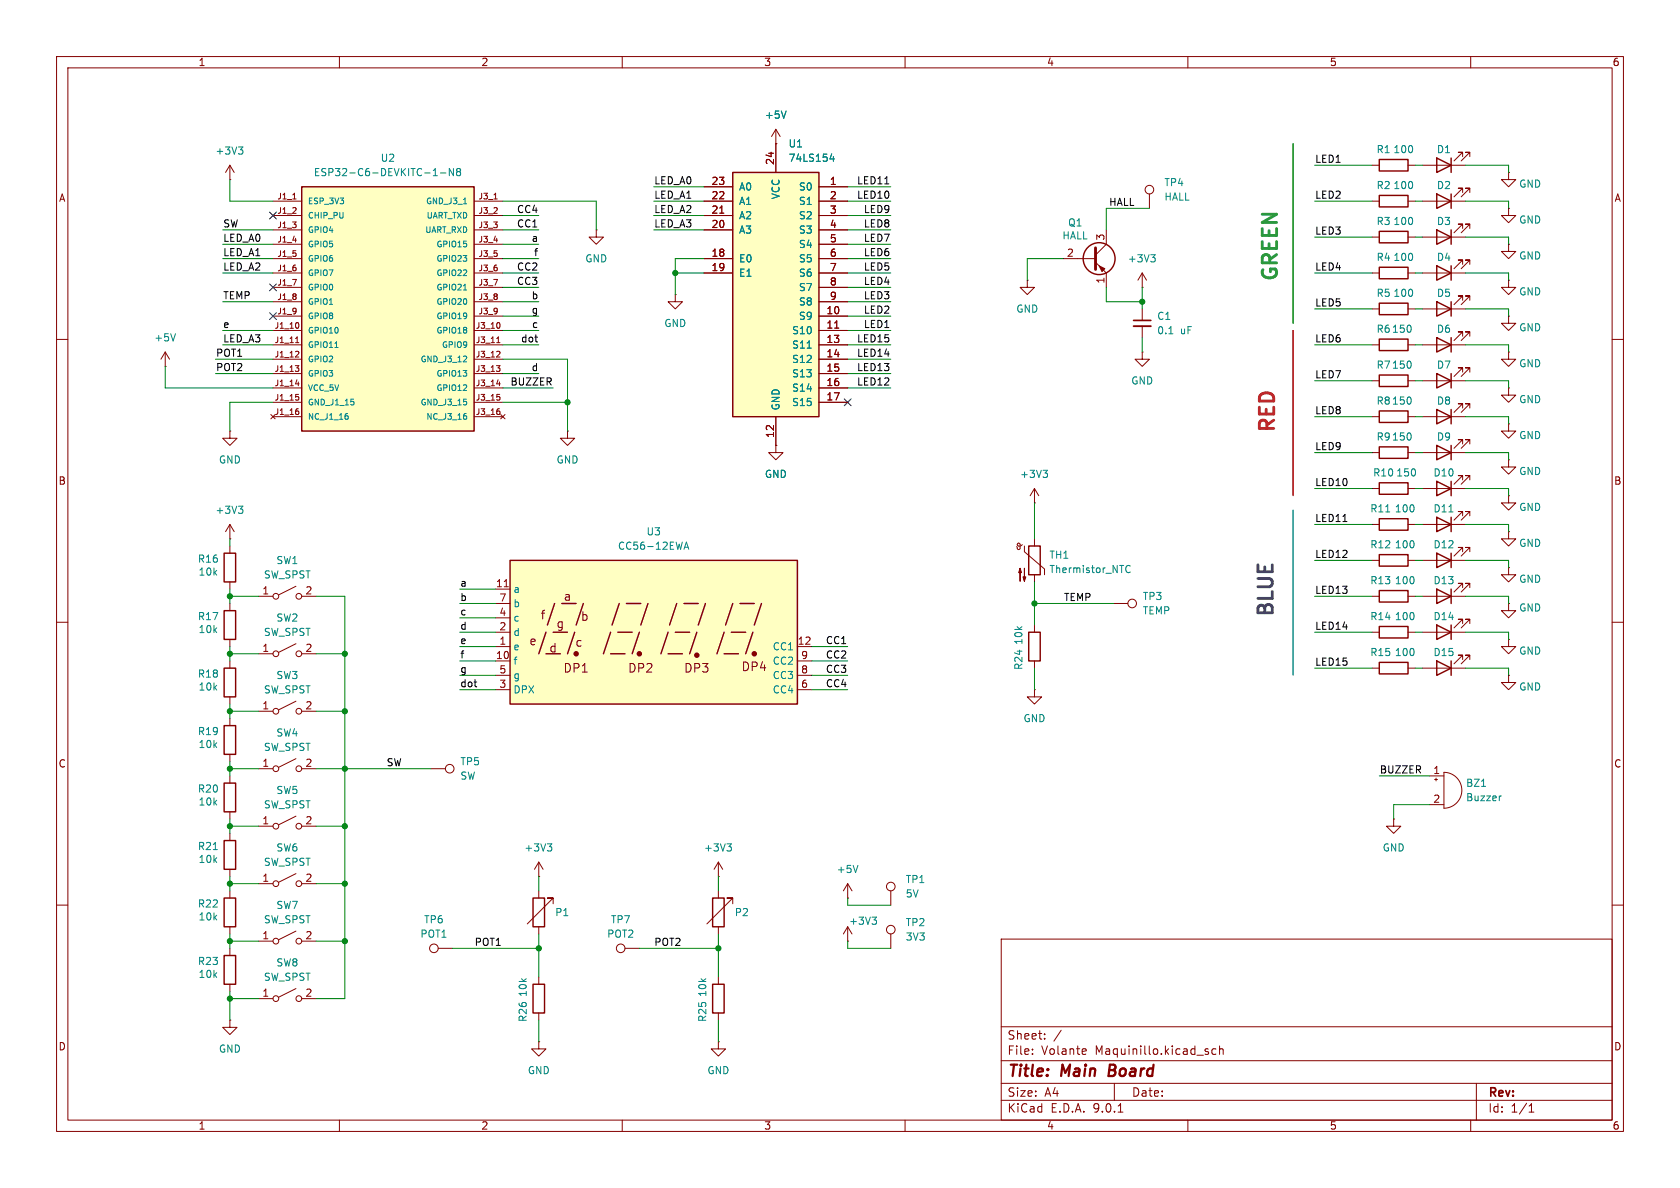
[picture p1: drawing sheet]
<svg xmlns="http://www.w3.org/2000/svg" width="297mm" height="210mm" viewBox="0 0 297 210" stroke-linecap="round" stroke-linejoin="round" font-family="sans-serif">
<path d="M0 0h297v210h-297z" fill="#fff" stroke="#fff" stroke-width=".18"/>
<g fill="none" stroke="#840000" stroke-width=".18">
<path d="M10 10h277v190h-277zM12 12h273v186h-273zM60 10v2M110 10v2M160 10v2M210 10v2M260 10v2M251.5 35.6h7.6M258.6 34v-.7h-.8h.8l-1.6 1.5M259.8 34v-.7h-.7h.7l-1.5 1.5M119.4 52.1v1.2h1.2l-1.2 1.3-1.3-1.3h1.3M119.4 52.1h.1"/>
<path d="M10 60h2M137.2 78.7v1.3h1.2l-1.2 1.3-1.3-1.3h1.3M137.2 78.7h.1M285 60h2M10 110h2M285 110h2M10 160h2M177 166h108v32h-108zM285 160h2M60 198v2M110 198v2M160 198v2"/>
<path d="M177 194.5h108M177 191.5h108M177 187.5h108M177 181.5h108M182.5 186.3v.1M182.5 185.5v.1M184.7 183.6v.1M184.7 182.8v.1M187.6 182.1l-1.3 2M191.8 185.4l.2 .4-.7 .1M192 186.3l-.2 .1M197 191.5v3"/>
<path d="M197.7 196.6h.8M210 198v2M213.5 185.9l.2 .2-.2 .3M213.5 185.4l.1 .1M215 185.5l-.5-.1-.3 .3v.4l.2 .2h.6M215.6 185.5l.2-.1 .4 .1v.9M215.6 184.9v1.5M260 198v2M261 191.5v6.5M270.3 196.6h.9M270.3 195.5l.4-.4v1.5"/>
</g>
<path d="M196.2 188.2l-.2 2h.7" fill="none" stroke="#840000" stroke-width=".4"/>
<path d="M254 34.3l2.5 1.3-2.5 1.2zM256.5 34.3v2.5" fill="none" stroke="#840000" stroke-width=".25"/>
<path d="M129.5 30.5h15.3v43.2h-15.3z" fill="#ffffc2"/>
<g fill="none" stroke="#840000" stroke-width=".25">
<path d="M129.5 30.5h15.3v43.2h-15.3zM181.9 96.5h2v5.1h-2zM181.9 111.8h2v5h-2zM254 110.5l2.5 1.3-2.5 1.2zM254 116.8l2.5 1.3-2.5 1.3zM256.5 110.5v2.5M256.5 116.8v2.6M94.2 158.8h2.1v5h-2.1zM126 158.8h2v5h-2zM94.2 174h2.1v5.1h-2.1zM126 174h2v5.1h-2z"/>
<circle cx="194.3" cy="45.7" r="2.82"/>
</g>
<g fill="none" stroke="#840000" stroke-width=".18">
<path d="M124.5 33h5M124.5 35.6h5M124.5 38.1h5M127.2 37.7h.8M137.2 25.4h.1M137.2 22.9v7.6M137.2 22.9l-.8 1.2M137.2 22.9l.7 1.2M144.8 33h5.1M144.8 35.6h5.1M144.8 38.1h5.1M203.2 34.3v2.5"/>
<path d="M124.5 40.6h5M124.5 45.7h5M124.5 48.3h5M144.8 40.6h5.1M144.8 45.7h5.1M144.8 48.3h5.1M144.8 43.2h5.1M144.8 50.8h5.1M144.8 53.3h5.1M144.8 55.9h5.1M144.8 58.4h5.1M147.6 58h.7"/>
<path d="M181.6 49.5v1.3h1.3l-1.3 1.3-1.3-1.3h1.3M181.6 49.5h.1M188 45.7h5.7M193.7 46.4l1.9 1.9v2.5M195.6 40.6v2.6l-1.9 1.9M201.9 50.8h.1M201.9 48.3l-.7 1.2M201.9 48.3l.8 1.2M201.9 48.3v2.5M201.9 54.6v2M201.9 57.7v2M137.2 73.7v5"/>
<path d="M144.8 61h5.1M144.8 63.5h5.1M144.8 66h5.1M144.8 68.6h5.1M144.8 71.1h5.1M201.9 62.2v1.3h1.3l-1.3 1.3-1.2-1.3h1.2M201.9 62.2h.1M180.3 96.3v.6l-.1 .2h-.3l-.2-.5M180.3 96.3l-.2-.3-.3 .3 .1 .2h.3l.5-.2M181.1 96.5v1l3.6 3.1v1M182.9 88.9h.1M182.9 86.4v2.5"/>
<path d="M182.9 95.3v1.2M182.9 86.4l-.8 1.2M182.9 86.4l.7 1.2M182.9 101.6v1.3M182.9 110.5v1.3M182.9 116.8v1.3M196.8 106.7h2.6M251.5 111.8h7.6M251.5 118.1h7.6M258.6 110.2v-.7h-.8h.8l-1.6 1.5M258.6 116.6v-.8h-.8h.8l-1.6 1.5M259.8 110.2v-.7h-.7h.7l-1.5 1.5"/>
<path d="M259.8 116.6v-.8h-.7h.7l-1.5 1.5M266.7 113v1.3h1.3l-1.3 1.3-1.3-1.3h1.3M266.7 113h.1M266.7 106.7v1.3h1.3l-1.3 1.2-1.3-1.2h1.3M266.7 106.7h.1M266.7 119.4v1.3h1.3l-1.3 1.2-1.3-1.2h1.3M266.7 119.4h.1M182.9 121.9v1.3h1.2l-1.2 1.3-1.3-1.3h1.3M182.9 121.9h.1M252.7 137.2h2.6M253.6 137.8h.5M253.9 137.5v.5"/>
<path d="M255.3 136.5a3.2 3.2 0 0 1 3.1 3.2 3.2 3.2 0 0 1-3.1 3.2zM95.2 154.9h.1M95.2 152.4v2.5M95.2 157.5v1.3M95.2 152.4l-.7 1.3M95.2 152.4l.8 1.3M97.8 159.8v-1h-1h1l-4.6 4.5M127 154.9h.1M127 152.4v2.5M127 157.5v1.3M127 152.4l-.8 1.3M127 152.4l.8 1.3"/>
<path d="M129.5 159.8v-1h-1h1l-4.5 4.5M149.9 158.8h.1M149.9 156.2v2.6M149.9 156.2l-.8 1.3M149.9 156.2l.7 1.3M157.5 157.5v2.5M246.4 144.8v1.3h1.2l-1.2 1.2-1.3-1.2h1.3M246.4 144.8h.1M252.7 142.2h2.6M95.2 163.8v1.3M95.2 172.7v1.3M95.2 179.1v1.2"/>
<path d="M110.5 167.6h2.5M127 163.8v1.3M127 172.7v1.3M127 179.1v1.2M149.9 166.4h.1M149.9 163.8l-.8 1.3M149.9 163.8l.7 1.3M149.9 163.8v2.6M157.5 165.1v2.5M95.2 184.2v1.2h1.3l-1.3 1.3-1.2-1.3h1.2M95.2 184.2h.1M127 184.2v1.2h1.3l-1.3 1.3-1.3-1.3h1.3"/>
<path d="M127 184.2h.1"/>
<circle cx="203.2" cy="33.5" r=".76"/>
<circle cx="200.2" cy="106.7" r=".76"/>
<circle cx="157.5" cy="156.7" r=".76"/>
<circle cx="109.7" cy="167.6" r=".76"/>
<circle cx="157.5" cy="164.3" r=".76"/>
</g>
<g fill="none" stroke="#008484" stroke-width=".18">
<path d="M139 19.6l-.4 1.3M147 27.2l-.3 .9h.8M147.3 27.7v.8M203.4 45h.8l-.4 .5M204 45.5l.2 .3v.3l-.2 .2M206.6 59h.8M142.7 61.5h.7M184.4 83.1h.8l-.4 .5M184.9 83.6l.3 .3v.3l-.3 .2M199 100.7l.3 .5h.3l.2-.1M199.8 100.1l-.2-.1h-.3l-.3 .5M261.9 139h.7"/>
<path d="M96.8 149.2h.7l-.4 .5M97.3 149.7l.2 .2v.3l-.2 .2M128.5 149.2h.8l-.4 .5M129.1 149.7l.2 .2v.3l-.2 .2M151.7 153l-.4 1.2M265.4 140.7l-.2 .1M154.2 162.1h.8l-.5 .5M154.7 162.6l.3 .2v.4l-.3 .2"/>
</g>
<g fill="#840000" stroke="#840000" stroke-width=".18">
<path d="M180.3 100.5l.3 .7h-.5l.2-.7v2.2z"/>
<path d="M181.1 100.5v2.2l-.3-.7h.6l-.3 .7z"/>
<path d="M194.3 47l1 .5-.5 .5z"/>
</g>
<path d="M193.7 43.8v3.8" fill="none" stroke="#840000" stroke-width=".51"/>
<path d="M200.4 56.6h3.1" fill="none" stroke="#840000" stroke-width=".3"/>
<path d="M200.4 57.7h3.1" fill="none" stroke="#840000" stroke-width=".33"/>
<path d="M90.2 99.1h50.8v25.4h-50.8z" fill="#ffffc2"/>
<g fill="none" stroke="#840000" stroke-width=".25">
<path d="M90.2 99.1h50.8v25.4h-50.8zM96.5 111.8l-1.3 3.8M96.5 115.6h2.6M97.8 111.8h2.5M98 106.7l-1.2 3.8M99.3 106.7h2.6M101.6 111.8l-1.3 3.8M103.1 106.7l-1.2 3.8M107.9 115.6h2.6M107.9 111.8l-1.2 3.8M109.2 111.8h2.6M109.5 106.7l-1.3 3.8"/>
<path d="M110.7 106.7h2.6M113 111.8l-1.2 3.8M114.6 106.7l-1.3 3.8M118.1 115.6h2.5M118.1 111.8l-1.3 3.8M119.4 111.8h2.5M119.6 106.7l-1.2 3.8M120.9 106.7h2.5M123.2 111.8l-1.3 3.8M124.7 106.7l-1.3 3.8M128 115.6h2.6M128 111.8l-1.3 3.8"/>
<path d="M129.3 111.8h2.5M129.5 106.7l-1.2 3.8M130.8 106.7h2.5M133.1 111.8l-1.3 3.8M134.6 106.7l-1.3 3.8"/>
</g>
<g fill="#840000" stroke="#840000" stroke-width=".25">
<circle cx="101.9" cy="115.6" r=".36"/>
<circle cx="113" cy="115.6" r=".36"/>
<circle cx="123.2" cy="115.8" r=".36"/>
<circle cx="133.3" cy="115.6" r=".36"/>
</g>
<g fill="none" stroke="#840000" stroke-width=".18">
<path d="M40.6 31.8h.1M40.6 29.2l-.7 1.3M40.6 29.2l.8 1.3M40.6 29.2v2.6M87.6 104.1h2.6M87.6 106.7h2.6M87.6 109.2h2.6M87.6 111.8h2.6M87.6 114.3h2.6M87.6 116.8h2.6M87.6 119.4h2.6M89.1 103.7h.8"/>
<path d="M141 114.3h2.5M141 116.8h2.5M141 119.4h2.5M87.6 121.9h2.6M141 121.9h2.5"/>
</g>
<path d="M42.2 26h.7l-.4 .5M42.7 26.5l.2 .2v.3l-.2 .2M120.9 97.1l.4-1.3 .5 1.3M121 96.7h.6" fill="none" stroke="#008484" stroke-width=".18"/>
<path d="M53.3 33h30.5v43.2h-30.5z" fill="#ffffc2"/>
<g fill="none" stroke="#840000" stroke-width=".25">
<path d="M53.3 33h30.5v43.2h-30.5zM243.8 34.5h5.1v2.1h-5.1zM243.8 28.2h5.1v2h-5.1zM254 27.9l2.5 1.3-2.5 1.3zM256.5 27.9v2.6M243.8 59.9h5.1v2.1h-5.1zM243.8 40.9h5.1v2h-5.1zM243.8 47.2h5.1v2.1h-5.1zM243.8 53.6h5.1v2h-5.1zM254 59.7l2.5 1.3-2.5 1.2zM254 47l2.5 1.3-2.5 1.2zM254 53.3l2.5 1.3-2.5 1.3z"/>
<path d="M254 40.6l2.5 1.3-2.5 1.3zM256.5 40.6v2.6M256.5 47v2.5M256.5 53.3v2.6M256.5 59.7v2.5M243.8 79h5.1v2h-5.1zM243.8 66.3h5.1v2h-5.1zM243.8 72.6h5.1v2.1h-5.1zM254 66l2.5 1.3-2.5 1.3zM254 78.7l2.5 1.3-2.5 1.3zM254 72.4l2.5 1.3-2.5 1.2zM256.5 66v2.6"/>
<path d="M256.5 72.4v2.5M256.5 78.7v2.6M39.6 97.8h2.1v5.1h-2.1zM243.8 85.3h5.1v2.1h-5.1zM243.8 98h5.1v2.1h-5.1zM243.8 91.7h5.1v2h-5.1zM254 85.1l2.5 1.3-2.5 1.2zM254 97.8l2.5 1.3-2.5 1.2zM254 91.4l2.5 1.3-2.5 1.3zM256.5 85.1v2.5M256.5 91.4v2.6M256.5 97.8v2.5"/>
<path d="M39.6 118.1h2.1v5.1h-2.1zM39.6 108h2.1v5h-2.1zM243.8 104.4h5.1v2h-5.1zM243.8 110.7h5.1v2.1h-5.1zM243.8 117.1h5.1v2h-5.1zM254 104.1l2.5 1.3-2.5 1.3zM256.5 104.1v2.6M39.6 138.4h2.1v5.1h-2.1zM39.6 128.3h2.1v5.1h-2.1zM39.6 158.8h2.1v5h-2.1zM39.6 148.6h2.1v5.1h-2.1zM39.6 168.9h2.1v5.1h-2.1z"/>
</g>
<g fill="none" stroke="#840000" stroke-width=".18">
<path d="M48.3 38.1h5M48.3 35.6h5M51.8 35.2h.5M83.8 38.1h5.1M83.8 35.6h5.1M87.3 35.2h.6M124.5 38.1h5M124.5 35.6h5M124.5 33h5M127.2 37.7h.8M137.2 25.4h.1M137.2 25.4v5.1"/>
<path d="M144.8 38.1h5.1M144.8 35.6h5.1M144.8 33h5.1M242.6 35.6h1.2M242.6 29.2h1.2M248.9 35.6h1.3M248.9 29.2h1.3M251.5 29.2h7.6M258.6 27.7v-.8h-.8h.8l-1.6 1.5M259.8 27.7v-.8h-.7h.7l-1.5 1.5M266.7 30.5v1.3h1.3l-1.3 1.2-1.3-1.2h1.3M266.7 30.5h.1"/>
<path d="M266.7 36.8v1.3h1.3l-1.3 1.3-1.3-1.3h1.3M266.7 36.8h.1M48.3 40.6h5M48.3 43.2h5M48.3 45.7h5M48.3 48.3h5M48.3 50.8h5M48.3 53.3h5M48.3 55.9h5M48.3 58.4h5M52.4 59.7l.1-.1v1M52.7 57.1l.1 .3-.1 .5"/>
<path d="M83.8 40.6h5.1M83.8 43.2h5.1M83.8 45.7h5.1M83.8 48.3h5.1M83.8 50.8h5.1M83.8 53.3h5.1M83.8 55.9h5.1M83.8 58.4h5.1M88 59.7l.1-.1v1M88.3 57.1l.1 .3-.1 .5M105.4 40.6v1.3h1.3l-1.3 1.3-1.3-1.3h1.3M105.4 40.6h.1"/>
<path d="M124.5 40.6h5M124.5 45.7h5M124.5 48.3h5M144.8 40.6h5.1M144.8 43.2h5.1M144.8 45.7h5.1M144.8 48.3h5.1M144.8 50.8h5.1M144.8 53.3h5.1M144.8 55.9h5.1M144.8 58.4h5.1M147.6 58h.7"/>
<path d="M242.6 48.3h1.2M242.6 54.6h1.2M242.6 41.9h1.2M248.9 48.3h1.3M248.9 54.6h1.3M248.9 41.9h1.3M251.5 48.3h7.6M251.5 54.6h7.6M251.5 41.9h7.6M258.6 59.4v-.7h-.8h.8l-1.6 1.5M258.6 46.7v-.7h-.8h.8l-1.6 1.5M258.6 53.1v-.8h-.8h.8l-1.6 1.5"/>
<path d="M258.6 40.4v-.8h-.8h.8l-1.6 1.5M259.8 59.4v-.7h-.7h.7l-1.5 1.5M259.8 46.7v-.7h-.7h.7l-1.5 1.5M259.8 53.1v-.8h-.7h.7l-1.5 1.5M259.8 40.4v-.8h-.7h.7l-1.5 1.5M266.7 55.9v1.3h1.3l-1.3 1.2-1.3-1.2h1.3M266.7 55.9h.1M266.7 49.5v1.3h1.3l-1.3 1.3-1.3-1.3h1.3M266.7 49.5h.1M266.7 43.2v1.3h1.3l-1.3 1.2-1.3-1.2h1.3M266.7 43.2h.1M29.2 64.8h.1"/>
<path d="M29.2 62.2l-.8 1.3M29.2 62.2l.8 1.3M29.2 62.2v2.6M40.6 76.2v1.3h1.3l-1.3 1.2-1.2-1.2h1.2M40.6 76.2h.1M47.9 73.3l.7 .7M48.3 61h5M48.3 63.5h5M48.3 66h5M48.3 68.6h5M48.3 71.1h5M48.3 73.7h5"/>
<path d="M48.6 73.3l-.7 .7M52.2 64.6h.6l-.3 .4M52.3 60.6h.5M52.3 67.9h.6M52.3 69.7h.5M52.6 62.1l.2 .2v.2l-.6 .6h.6M52.7 65.1l.1 .1-.1 .4M52.7 70.2l.1 .1-.1 .4M52.7 72.7l.1 .1-.1 .4M83.8 61h5.1M83.8 63.5h5.1M83.8 66h5.1"/>
<path d="M83.8 68.6h5.1M83.8 71.1h5.1M83.8 73.7h5.1M87.8 64.6h.6l-.3 .4M87.8 60.6h.6M87.8 67.9h.6M87.9 69.7h.4M88.2 62.1l.2 .2-.1 .2-.5 .6h.6M88.3 65.1l.1 .1-.1 .4M88.3 70.2l.1 .1-.1 .4M88.3 72.7l.1 .1-.1 .4M88.5 73.3l.8 .7"/>
<path d="M89.3 73.3l-.8 .7M100.3 76.2v1.3h1.3l-1.3 1.2-1.2-1.2h1.2M100.3 76.2h.1M137.2 78.7h.1M137.2 73.7v5M144.8 61h5.1M144.8 63.5h5.1M144.8 66h5.1M144.8 68.6h5.1M144.8 71.1h5.1M242.6 61h1.2M242.6 73.7h1.2"/>
<path d="M242.6 67.3h1.2M248.9 61h1.3M248.9 73.7h1.3M248.9 67.3h1.3M251.5 61h7.6M251.5 73.7h7.6M251.5 67.3h7.6M258.6 65.8v-.8h-.8h.8l-1.6 1.5M258.6 78.5v-.8h-.8h.8l-1.6 1.5M258.6 72.1v-.7h-.8h.8l-1.6 1.5M259.8 65.8v-.8h-.7h.7l-1.5 1.5M259.8 78.5v-.8h-.7h.7l-1.5 1.5"/>
<path d="M259.8 72.1v-.7h-.7h.7l-1.5 1.5M266.7 62.2v1.3h1.3l-1.3 1.3-1.3-1.3h1.3M266.7 62.2h.1M266.7 74.9v1.3h1.3l-1.3 1.3-1.3-1.3h1.3M266.7 74.9h.1M266.7 68.6v1.3h1.3l-1.3 1.2-1.3-1.2h1.3M266.7 68.6h.1M40.6 95.3h.1M40.6 92.7v2.6M40.6 96.5v1.3M40.6 92.7l-.7 1.3M40.6 92.7l.8 1.3"/>
<path d="M242.6 86.4h1.2M242.6 99.1h1.2M242.6 92.7h1.2M242.6 80h1.2M248.9 86.4h1.3M248.9 99.1h1.3M248.9 92.7h1.3M248.9 80h1.3M251.5 86.4h7.6M251.5 99.1h7.6M251.5 92.7h7.6M251.5 80h7.6"/>
<path d="M258.6 84.8v-.7h-.8h.8l-1.6 1.5M258.6 97.5v-.7h-.8h.8l-1.6 1.5M258.6 91.2v-.8h-.8h.8l-1.6 1.5M259.8 84.8v-.7h-.7h.7l-1.5 1.5M259.8 97.5v-.7h-.7h.7l-1.5 1.5M259.8 91.2v-.8h-.7h.7l-1.5 1.5M266.7 94v1.3h1.3l-1.3 1.2-1.3-1.2h1.3M266.7 94h.1M266.7 87.6v1.3h1.3l-1.3 1.3-1.3-1.3h1.3M266.7 87.6h.1M266.7 81.3v1.3h1.3l-1.3 1.2-1.3-1.2h1.3M266.7 81.3h.1"/>
<path d="M40.6 102.9v1.2M40.6 106.7v1.3M40.6 113v1.3M40.6 116.8v1.3M45.7 105.4h2.6M45.7 115.6h2.6M52.3 113.8l-3 1.5M52.3 103.6l-3 1.6M53.3 105.4h2.6M53.3 115.6h2.6M242.6 105.4h1.2M242.6 111.8h1.2"/>
<path d="M242.6 118.1h1.2M248.9 105.4h1.3M248.9 111.8h1.3M248.9 118.1h1.3M251.5 105.4h7.6M258.6 103.9v-.8h-.8h.8l-1.6 1.5M259.8 103.9v-.8h-.7h.7l-1.5 1.5M266.7 100.3v1.3h1.3l-1.3 1.3-1.3-1.3h1.3M266.7 100.3h.1M40.6 123.2v1.3M40.6 127v1.3M40.6 133.4v1.2"/>
<path d="M40.6 137.2v1.2M45.7 135.9h2.6M45.7 125.7h2.6M52.3 124l-3 1.5M52.3 134.1l-3 1.5M53.3 135.9h2.6M53.3 125.7h2.6M76.2 135.9h2.5M40.6 143.5v1.3M40.6 147.3v1.3M40.6 153.7v1.2M40.6 157.5v1.3"/>
<path d="M45.7 156.2h2.6M45.7 146.1h2.6M52.3 154.4l-3 1.6M52.3 144.3l-3 1.5M53.3 156.2h2.6M53.3 146.1h2.6M40.6 163.8v1.3M40.6 167.6v1.3M40.6 174v1.3M45.7 176.5h2.6M45.7 166.4h2.6M52.3 174.8l-3 1.5"/>
<path d="M52.3 164.6l-3 1.5M53.3 176.5h2.6M53.3 166.4h2.6M77.5 167.6h2.5M40.6 180.3v1.3h1.3l-1.3 1.3-1.2-1.3h1.2M40.6 180.3h.1"/>
<circle cx="48.8" cy="115.6" r=".51"/>
<circle cx="48.8" cy="105.4" r=".51"/>
<circle cx="52.8" cy="105.4" r=".51"/>
<circle cx="52.8" cy="115.6" r=".51"/>
<circle cx="48.8" cy="125.7" r=".51"/>
<circle cx="48.8" cy="135.9" r=".51"/>
<circle cx="52.8" cy="125.7" r=".51"/>
<circle cx="52.8" cy="135.9" r=".51"/>
<circle cx="79.5" cy="135.9" r=".76"/>
<circle cx="48.8" cy="146.1" r=".51"/>
<circle cx="48.8" cy="156.2" r=".51"/>
<circle cx="52.8" cy="146.1" r=".51"/>
<circle cx="52.8" cy="156.2" r=".51"/>
<circle cx="48.8" cy="176.5" r=".51"/>
<circle cx="48.8" cy="166.4" r=".51"/>
<circle cx="52.8" cy="176.5" r=".51"/>
<circle cx="52.8" cy="166.4" r=".51"/>
<circle cx="76.7" cy="167.6" r=".76"/>
</g>
<g fill="none" stroke="#008484" stroke-width=".18">
<path d="M139 19.6l-.4 1.3M76.6 31.1h.7M77.9 30.6h.9M80.2 29.8v1.3l-.8-1.3v1.3M80.9 30.3l-.2 .3 .1 .3 .1 .2 .4-.1 .1-.2v-.2l-.2-.3M80.9 30.3l-.2-.2 .2-.3h.3l.2 .2-.2 .3M80.9 30.3h.3M81.9 36h.6M147 27.2l-.3 .9h.8M147.3 27.7v.8M31 59l-.4 1.3M81.9 51.3h.6"/>
<path d="M59.2 61.4h.6M61.5 73.5l.1 .2-.1 .4M62.5 71v.5M82 70.6h.5M82.2 73.1h.2M82.3 73.5l.2 .2v.2l-.2 .2M82.4 63l.1 .4-.6 .6h.6M82.4 71l.1 .1-.1 .4M142.7 61.5h.7M42.2 89.5h.7l-.4 .5M42.7 90l.2 .2v.3l-.2 .2M245 90.5h.7"/>
<path d="M256.1 90.5h.8M37.7 150.2h.7"/>
</g>
<path d="M156.4 32.5h.7M237.4 92.2h.7" fill="none" stroke="#000" stroke-width=".18"/>
<g fill="none" stroke="#008400" stroke-width=".18">
<path d="M40.6 31.8v3.8h7.7M88.9 35.6h16.5v5M88.9 38.1h6.3M115.6 35.6h8.9M115.6 33h8.9M115.6 38.1h8.9M149.9 35.6h7.6M149.9 33h7.6M149.9 38.1h7.6M203.2 36.8h-7.6v3.8M232.4 29.2h10.2M232.4 35.6h10.2"/>
<path d="M250.2 29.2h1.3M250.2 35.6h1.3M259.1 29.2h7.6v1.3M259.1 35.6h7.6v1.2M39.4 48.3h8.9M39.4 53.3h8.9M39.4 58.4h8.9M39.4 43.2h8.9M39.4 40.6h8.9M39.4 45.7h8.9M88.9 48.3h6.3M88.9 50.8h6.3"/>
<path d="M88.9 53.3h6.3M88.9 58.4h6.3M88.9 55.9h6.3M88.9 43.2h6.3M88.9 40.6h6.3M88.9 45.7h6.3M115.6 40.6h8.9M119.4 48.3h5.1M124.5 45.7h-5.1v6.4M149.9 48.3h7.6M149.9 50.8h7.6M149.9 53.3h7.6"/>
<path d="M149.9 58.4h7.6M149.9 55.9h7.6M149.9 43.2h7.6M149.9 40.6h7.6M149.9 45.7h7.6M188 45.7h-6.4v3.8M195.6 50.8v2.5h6.3M201.9 50.8v3.8M201.9 59.7v2.5M232.4 48.3h10.2M232.4 54.6h10.2M232.4 41.9h10.2"/>
<path d="M250.2 48.3h1.3M250.2 54.6h1.3M250.2 41.9h1.3M259.1 41.9h7.6v1.3M259.1 48.3h7.6v1.2M259.1 54.6h7.6v1.3M29.2 64.8v3.8h19.1M38.1 63.5h10.2M38.1 66h10.2M39.4 61h8.9M48.3 71.1h-7.7v5.1M88.9 61h6.3"/>
<path d="M88.9 63.5h11.4v12.7M88.9 68.6h8.9M88.9 66h6.3M88.9 71.1h11.4M149.9 61h7.6M149.9 63.5h7.6M149.9 68.6h7.6M149.9 66h7.6M232.4 61h10.2M232.4 73.7h10.2M232.4 67.3h10.2M250.2 61h1.3"/>
<path d="M250.2 73.7h1.3M250.2 67.3h1.3M259.1 61h7.6v1.2M259.1 67.3h7.6v1.3M259.1 73.7h7.6v1.2M40.6 95.3v1.2M182.9 88.9v6.4M232.4 86.4h10.2M232.4 80h10.2M232.4 92.7h10.2M232.4 99.1h10.2M250.2 86.4h1.3"/>
<path d="M250.2 80h1.3M250.2 92.7h1.3M250.2 99.1h1.3M259.1 80h7.6v1.3M259.1 86.4h7.6v1.2M259.1 92.7h7.6v1.3M259.1 99.1h7.6v1.2M40.6 104.1v2.6M40.6 114.3v2.5M40.6 105.4h5.1M40.6 115.6h5.1M55.9 105.4h5.1v71.1h-5.1"/>
<path d="M55.9 115.6h5.1M81.3 111.8h6.3M81.3 104.1h6.3M81.3 109.2h6.3M81.3 116.8h6.3M81.3 119.4h6.3M81.3 106.7h6.3M81.3 114.3h6.3M143.5 116.8h6.4M143.5 119.4h6.4M143.5 114.3h6.4M182.9 102.9v7.6"/>
<path d="M182.9 118.1v3.8M182.9 106.7h13.9M232.4 118.1h10.2M232.4 105.4h10.2M232.4 111.8h10.2M250.2 118.1h1.3M250.2 105.4h1.3M250.2 111.8h1.3M259.1 105.4h7.6v1.3M259.1 111.8h7.6v1.2M259.1 118.1h7.6v1.3M40.6 124.5v2.5"/>
<path d="M40.6 134.6v2.6M40.6 125.7h5.1M40.6 135.9h5.1M55.9 125.7h5.1M55.9 135.9h20.3M81.3 121.9h6.3M143.5 121.9h6.4M243.8 137.2h8.9M40.6 144.8v2.5M40.6 154.9v2.6M40.6 146.1h5.1M40.6 156.2h5.1"/>
<path d="M55.9 146.1h5.1M55.9 156.2h5.1M95.2 154.9v2.6M127 154.9v2.6M149.9 158.8v1.2h7.6M252.7 142.2h-6.3v2.6M40.6 165.1v2.5M40.6 175.3v5M40.6 166.4h5.1M40.6 176.5h5.1M55.9 166.4h5.1M80 167.6h15.2"/>
<path d="M95.2 165.1v7.6M113 167.6h14M127 165.1v7.6M149.9 166.4v1.2h7.6M95.2 180.3v3.9M127 180.3v3.9"/>
</g>
<path d="M47.7 37.5l1.2 1.2M48.9 37.5l-1.2 1.2M47.7 50.2l1.2 1.2M47.7 55.3l1.2 1.2M48.9 50.2l-1.2 1.2M48.9 55.3l-1.2 1.2M149.3 70.5l1.2 1.2M150.5 70.5l-1.2 1.2" fill="none" stroke="#000084" stroke-width=".18"/>
<path d="M228.6 90.2v29.2z" fill="none" stroke="#3d4ed8" stroke-width=".18"/>
<path d="M228.6 58.4v29.2z" fill="none" stroke="#d82633" stroke-width=".18"/>
<path d="M228.6 25.4v31.8z" fill="none" stroke="#348f30" stroke-width=".18"/>
<g fill="#008400" stroke="#008400" stroke-width=".18">
<circle cx="182.9" cy="106.7" r=".46"/>
<circle cx="201.9" cy="53.3" r=".46"/>
<circle cx="61" cy="146.1" r=".46"/>
<circle cx="61" cy="156.2" r=".46"/>
<circle cx="61" cy="115.6" r=".46"/>
<circle cx="95.2" cy="167.6" r=".46"/>
<circle cx="40.6" cy="115.6" r=".46"/>
<circle cx="40.6" cy="125.7" r=".46"/>
<circle cx="40.6" cy="135.9" r=".46"/>
<circle cx="40.6" cy="105.4" r=".46"/>
<circle cx="61" cy="135.9" r=".46"/>
<circle cx="61" cy="125.7" r=".46"/>
<circle cx="61" cy="166.4" r=".46"/>
<circle cx="40.6" cy="166.4" r=".46"/>
<circle cx="40.6" cy="156.2" r=".46"/>
<circle cx="40.6" cy="176.5" r=".46"/>
<circle cx="40.6" cy="146.1" r=".46"/>
<circle cx="100.3" cy="71.1" r=".46"/>
<circle cx="119.4" cy="48.3" r=".46"/>
<circle cx="127" cy="167.6" r=".46"/>
</g>
<text font-size="3.5" fill="#35952e" x="226.6" y="50.1" transform="rotate(-90 226.6 50.1)">GREEN</text>
<text font-size="3.5" fill="#eb2829" x="226.1" y="76.8" transform="rotate(-90 226.1 76.8)">RED</text>
<text font-size="3.5" fill="#3a4095" x="225.8" y="109.4" transform="rotate(-90 225.8 109.4)">BLUE</text>
<g font-size="2.8" fill="#840000">
<text x="178" y="190.9">Title:</text>
<text x="187.7" y="190.9">Main</text>
<text x="196.8" y="190.9">Board</text>
</g>
<g font-size="2.1" fill="#840000">
<text x="99.6" y="106.4">a</text>
<text x="95.5" y="109.7">f</text>
<text x="98.3" y="111.2">g</text>
<text x="102.6" y="110">b</text>
<text x="93.5" y="114.3">e</text>
<text x="97" y="115.5">d</text>
<text x="99.5" y="119.1">DP1</text>
<text x="101.6" y="114.5">c</text>
<text x="111" y="119.1">DP2</text>
<text x="120.9" y="119.1">DP3</text>
<text x="131" y="118.8">DP4</text>
<text x="178" y="184">Sheet:</text>
<text x="178" y="186.7">File:</text>
<text x="184.1" y="186.7">Volante</text>
<text x="193.7" y="186.7">Maquinillo.kicad_sch</text>
<text x="178" y="196.9">KiCad</text>
<text x="178" y="194.1">Size:</text>
<text x="184.7" y="194.1">A4</text>
<text x="185.7" y="196.9">E.D.A.</text>
<text x="193.3" y="196.9">9.0.1</text>
<text x="200" y="194.1">Date:</text>
<text x="263" y="194.3">Rev:</text>
<text x="263" y="196.9">Id:</text>
<text x="267.1" y="196.9">1/1</text>
</g>
<g font-size="1.8" fill="#840000">
<text x="35" y="11.9">1</text>
<text x="85" y="11.9">2</text>
<text x="135" y="11.9">3</text>
<text x="185" y="11.9">4</text>
<text x="235" y="11.9">5</text>
<text x="285" y="11.9">6</text>
<text x="136.9" y="29.3" transform="rotate(-90 136.9 29.3)">24</text>
<text x="10.3" y="35.9">A</text>
<text x="125.7" y="32.8">23</text>
<text x="125.7" y="35.3">22</text>
<text x="146.6" y="32.8">1</text>
<text x="146.6" y="35.3">2</text>
<text x="285.3" y="35.9">A</text>
<text x="125.7" y="37.8">21</text>
<text x="125.7" y="40.4">20</text>
<text x="146.6" y="37.8">3</text>
<text x="146.6" y="40.4">4</text>
<text x="125.7" y="45.5">18</text>
<text x="146.6" y="42.9">5</text>
<text x="146.6" y="45.5">6</text>
<text x="188.5" y="45.5">2</text>
<text x="195.3" y="42.6" transform="rotate(-90 195.3 42.6)">3</text>
<text x="125.7" y="48">19</text>
<text x="146.6" y="48">7</text>
<text x="146.6" y="50.5">8</text>
<text x="146.6" y="53.1">9</text>
<text x="195.3" y="50.2" transform="rotate(-90 195.3 50.2)">1</text>
<text x="146" y="55.6">10</text>
<text x="146" y="58.2">11</text>
<text x="146" y="60.7">13</text>
<text x="146" y="63.2">14</text>
<text x="146" y="65.8">15</text>
<text x="146" y="68.3">16</text>
<text x="146" y="70.9">17</text>
<text x="136.9" y="77.5" transform="rotate(-90 136.9 77.5)">12</text>
<text x="10.3" y="85.9">B</text>
<text x="285.3" y="85.9">B</text>
<text x="46.3" y="105.2">1</text>
<text x="53.9" y="105.2">2</text>
<text x="87.6" y="103.9">11</text>
<text x="88.2" y="106.4">7</text>
<text x="88.2" y="109">4</text>
<text x="88.2" y="111.5">2</text>
<text x="46.3" y="115.3">1</text>
<text x="53.9" y="115.3">2</text>
<text x="87.6" y="116.6">10</text>
<text x="88.2" y="114">1</text>
<text x="88.2" y="119.1">5</text>
<text x="140.9" y="114">12</text>
<text x="141.5" y="116.6">9</text>
<text x="141.5" y="119.1">8</text>
<text x="46.3" y="125.5">1</text>
<text x="53.9" y="125.5">2</text>
<text x="88.2" y="121.7">3</text>
<text x="141.5" y="121.7">6</text>
<text x="10.3" y="135.9">C</text>
<text x="46.3" y="135.6">1</text>
<text x="53.9" y="135.6">2</text>
<text x="253.3" y="136.9">1</text>
<text x="285.3" y="135.9">C</text>
<text x="253.3" y="142">2</text>
<text x="46.3" y="145.8">1</text>
<text x="53.9" y="145.8">2</text>
<text x="46.3" y="156">1</text>
<text x="53.9" y="156">2</text>
<text x="46.3" y="166.1">1</text>
<text x="53.9" y="166.1">2</text>
<text x="46.3" y="176.3">1</text>
<text x="53.9" y="176.3">2</text>
<text x="10.3" y="185.9">D</text>
<text x="285.3" y="185.9">D</text>
<text x="35" y="199.9">1</text>
<text x="85" y="199.9">2</text>
<text x="135" y="199.9">3</text>
<text x="185" y="199.9">4</text>
<text x="235" y="199.9">5</text>
<text x="285" y="199.9">6</text>
</g>
<g font-size="1.8" fill="#008484">
<text x="135.1" y="21.2">+5V</text>
<text x="38" y="27.5">+3V3</text>
<text x="67.2" y="28.8">U2</text>
<text x="139.3" y="28.8">74LS154</text>
<text x="139.3" y="26.3">U1</text>
<text x="243.3" y="27.3">R1</text>
<text x="246.2" y="27.3">100</text>
<text x="253.9" y="27.3">D1</text>
<text x="55.4" y="31.3">ESP32-C6-DEVKITC-1-N8</text>
<text x="130.6" y="33.9">A0</text>
<text x="138" y="35.3" transform="rotate(-90 138 35.3)">VCC</text>
<text x="141.1" y="33.9">S0</text>
<text x="205.7" y="33.1">TP4</text>
<text x="205.7" y="35.7">HALL</text>
<text x="243.3" y="33.6">R2</text>
<text x="246.2" y="33.6">100</text>
<text x="253.9" y="33.6">D2</text>
<text x="268.5" y="33.4">GND</text>
<text x="130.6" y="36.4">A1</text>
<text x="130.6" y="39">A2</text>
<text x="130.6" y="41.5">A3</text>
<text x="141.1" y="36.4">S1</text>
<text x="141.1" y="39">S2</text>
<text x="141.1" y="41.5">S3</text>
<text x="188.7" y="40.2">Q1</text>
<text x="243.3" y="40">R3</text>
<text x="246.2" y="40">100</text>
<text x="253.9" y="40">D3</text>
<text x="268.5" y="39.7">GND</text>
<text x="103.4" y="46.6">GND</text>
<text x="130.6" y="46.6">E0</text>
<text x="141.1" y="44">S4</text>
<text x="141.1" y="46.6">S5</text>
<text x="187.7" y="42.5">HALL</text>
<text x="199.3" y="46.6">+3V3</text>
<text x="243.3" y="46.3">R4</text>
<text x="246.2" y="46.3">100</text>
<text x="253.9" y="46.3">D4</text>
<text x="268.5" y="46.1">GND</text>
<text x="130.6" y="49.1">E1</text>
<text x="141.1" y="49.1">S6</text>
<text x="141.1" y="51.7">S7</text>
<text x="243.3" y="52.7">R5</text>
<text x="246.2" y="52.7">100</text>
<text x="253.9" y="52.7">D5</text>
<text x="268.5" y="52.4">GND</text>
<text x="117.3" y="58">GND</text>
<text x="139.9" y="59.3">S10</text>
<text x="141.1" y="54.2">S8</text>
<text x="141.1" y="56.7">S9</text>
<text x="179.6" y="55.5">GND</text>
<text x="204.5" y="56.7">C1</text>
<text x="204.5" y="59.3">0.1</text>
<text x="208.7" y="59.3">uF</text>
<text x="243.3" y="59">R6</text>
<text x="246" y="59">150</text>
<text x="253.9" y="59">D6</text>
<text x="268.5" y="58.8">GND</text>
<text x="27.2" y="60.6">+5V</text>
<text x="139.9" y="61.8">S11</text>
<text x="139.9" y="64.4">S12</text>
<text x="243.3" y="65.4">R7</text>
<text x="246" y="65.4">150</text>
<text x="253.9" y="65.4">D7</text>
<text x="268.5" y="65.1">GND</text>
<text x="139.9" y="66.9">S13</text>
<text x="139.9" y="69.4">S14</text>
<text x="139.9" y="72">S15</text>
<text x="199.9" y="68.2">GND</text>
<text x="243.3" y="71.7">R8</text>
<text x="246" y="71.7">150</text>
<text x="253.9" y="71.7">D8</text>
<text x="268.5" y="71.5">GND</text>
<text x="138" y="72.6" transform="rotate(-90 138 72.6)">GND</text>
<text x="268.5" y="77.8">GND</text>
<text x="38.6" y="82.1">GND</text>
<text x="98.3" y="82.1">GND</text>
<text x="243.3" y="78.1">R9</text>
<text x="246" y="78.1">150</text>
<text x="253.9" y="78.1">D9</text>
<text x="135.1" y="84.7">GND</text>
<text x="180.2" y="84.7">+3V3</text>
<text x="242.7" y="84.4">R10</text>
<text x="246.8" y="84.4">150</text>
<text x="253.3" y="84.4">D10</text>
<text x="268.5" y="84.2">GND</text>
<text x="38" y="91">+3V3</text>
<text x="114.2" y="94.8">U3</text>
<text x="242.1" y="90.8">R11</text>
<text x="246.5" y="90.8">100</text>
<text x="253.3" y="90.8">D11</text>
<text x="268.5" y="90.5">GND</text>
<text x="34.9" y="99.7">R16</text>
<text x="35" y="102">10k</text>
<text x="48.8" y="99.9">SW1</text>
<text x="109.1" y="97.4">CC56-12EWA</text>
<text x="185.4" y="99">TH1</text>
<text x="185.4" y="101.5">Thermistor_NTC</text>
<text x="242.1" y="97.1">R12</text>
<text x="246.5" y="97.1">100</text>
<text x="253.3" y="97.1">D12</text>
<text x="268.5" y="96.9">GND</text>
<text x="46.6" y="102.5">SW_SPST</text>
<text x="90.7" y="105">a</text>
<text x="90.7" y="107.5">b</text>
<text x="201.9" y="106.3">TP3</text>
<text x="242.1" y="103.5">R13</text>
<text x="246.5" y="103.5">100</text>
<text x="253.3" y="103.5">D13</text>
<text x="268.5" y="103.2">GND</text>
<text x="34.9" y="109.8">R17</text>
<text x="35" y="112.1">10k</text>
<text x="46.6" y="112.6">SW_SPST</text>
<text x="48.8" y="110.1">SW2</text>
<text x="90.7" y="110.1">c</text>
<text x="90.7" y="112.6">d</text>
<text x="201.9" y="108.8">TEMP</text>
<text x="242.1" y="109.8">R14</text>
<text x="246.5" y="109.8">100</text>
<text x="253.3" y="109.8">D14</text>
<text x="268.5" y="108.3">GND</text>
<text x="34.9" y="120">R18</text>
<text x="90.7" y="115.2">e</text>
<text x="90.7" y="117.7">f</text>
<text x="136.5" y="115.2">CC1</text>
<text x="136.5" y="117.7">CC2</text>
<text x="180.9" y="118.5" transform="rotate(-90 180.9 118.5)">R24</text>
<text x="180.9" y="114.1" transform="rotate(-90 180.9 114.1)">10k</text>
<text x="242.1" y="116.2">R15</text>
<text x="246.5" y="116.2">100</text>
<text x="253.3" y="116.2">D15</text>
<text x="268.5" y="115.9">GND</text>
<text x="35" y="122.3">10k</text>
<text x="46.6" y="122.8">SW_SPST</text>
<text x="48.8" y="120.2">SW3</text>
<text x="90.7" y="120.2">g</text>
<text x="90.7" y="122.8">DPX</text>
<text x="136.5" y="120.2">CC3</text>
<text x="136.5" y="122.8">CC4</text>
<text x="268.5" y="122.3">GND</text>
<text x="34.9" y="130.1">R19</text>
<text x="48.8" y="130.4">SW4</text>
<text x="180.8" y="127.9">GND</text>
<text x="35" y="132.4">10k</text>
<text x="46.6" y="132.9">SW_SPST</text>
<text x="81.3" y="135.5">TP5</text>
<text x="34.9" y="140.3">R20</text>
<text x="35" y="142.6">10k</text>
<text x="46.6" y="143.1">SW_SPST</text>
<text x="48.8" y="140.6">SW5</text>
<text x="81.3" y="138">SW</text>
<text x="259.1" y="139.3">BZ1</text>
<text x="259.1" y="141.8">Buzzer</text>
<text x="34.9" y="150.5">R21</text>
<text x="35" y="152.8">10k</text>
<text x="46.6" y="153.3">SW_SPST</text>
<text x="48.8" y="150.7">SW6</text>
<text x="92.6" y="150.7">+3V3</text>
<text x="124.4" y="150.7">+3V3</text>
<text x="147.8" y="154.5">+5V</text>
<text x="244.3" y="150.7">GND</text>
<text x="34.9" y="160.6">R22</text>
<text x="48.8" y="160.9">SW7</text>
<text x="160" y="156.3">TP1</text>
<text x="160" y="158.9">5V</text>
<text x="35" y="162.9">10k</text>
<text x="46.6" y="163.4">SW_SPST</text>
<text x="74.2" y="166">POT1</text>
<text x="74.9" y="163.4">TP6</text>
<text x="98.1" y="162.2">P1</text>
<text x="107.2" y="166">POT2</text>
<text x="107.9" y="163.4">TP7</text>
<text x="129.8" y="162.2">P2</text>
<text x="150" y="163.7">+3V3</text>
<text x="160" y="163.9">TP2</text>
<text x="160" y="166.5">3V3</text>
<text x="34.9" y="170.8">R23</text>
<text x="35" y="173.1">10k</text>
<text x="46.6" y="173.6">SW_SPST</text>
<text x="48.8" y="171">SW8</text>
<text x="93.3" y="176.3" transform="rotate(-90 93.3 176.3)">10k</text>
<text x="125.1" y="176.3" transform="rotate(-90 125.1 176.3)">10k</text>
<text x="93.3" y="180.8" transform="rotate(-90 93.3 180.8)">R26</text>
<text x="125.1" y="180.8" transform="rotate(-90 125.1 180.8)">R25</text>
<text x="38.6" y="186.3">GND</text>
<text x="93.2" y="190.1">GND</text>
<text x="125" y="190.1">GND</text>
</g>
<g font-size="1.8">
<text x="232.4" y="28.9">LED1</text>
<text x="115.6" y="35.2">LED_A1</text>
<text x="115.6" y="32.7">LED_A0</text>
<text x="151.4" y="35.2">LED10</text>
<text x="151.4" y="32.7">LED11</text>
<text x="232.4" y="35.2">LED2</text>
<text x="39.4" y="40.3">SW</text>
<text x="91.3" y="37.8">CC4</text>
<text x="91.3" y="40.3">CC1</text>
<text x="115.6" y="37.8">LED_A2</text>
<text x="115.6" y="40.3">LED_A3</text>
<text x="152.6" y="40.3">LED8</text>
<text x="152.6" y="37.8">LED9</text>
<text x="196" y="36.5">HALL</text>
<text x="232.4" y="41.6">LED3</text>
<text x="39.4" y="42.8">LED_A0</text>
<text x="39.4" y="45.4">LED_A1</text>
<text x="39.4" y="47.9">LED_A2</text>
<text x="91.3" y="47.9">CC2</text>
<text x="93.9" y="42.8">a</text>
<text x="94.3" y="45.4">f</text>
<text x="152.6" y="47.9">LED5</text>
<text x="152.6" y="45.4">LED6</text>
<text x="152.6" y="42.8">LED7</text>
<text x="232.4" y="47.9">LED4</text>
<text x="39.4" y="53">TEMP</text>
<text x="91.3" y="50.5">CC3</text>
<text x="93.9" y="53">b</text>
<text x="152.6" y="50.5">LED4</text>
<text x="152.6" y="53">LED3</text>
<text x="39.4" y="58.1">e</text>
<text x="93.9" y="55.5">g</text>
<text x="94" y="58.1">c</text>
<text x="152.6" y="55.5">LED2</text>
<text x="152.6" y="58.1">LED1</text>
<text x="232.4" y="54.3">LED5</text>
<text x="38.1" y="65.7">POT2</text>
<text x="38.1" y="63.2">POT1</text>
<text x="39.4" y="60.6">LED_A3</text>
<text x="92" y="60.6">dot</text>
<text x="93.9" y="65.7">d</text>
<text x="151.4" y="60.6">LED15</text>
<text x="151.4" y="63.2">LED14</text>
<text x="151.4" y="65.7">LED13</text>
<text x="232.4" y="60.6">LED6</text>
<text x="90.1" y="68.2">BUZZER</text>
<text x="151.4" y="68.2">LED12</text>
<text x="232.4" y="67">LED7</text>
<text x="232.4" y="73.3">LED8</text>
<text x="232.4" y="79.7">LED9</text>
<text x="232.4" y="86">LED10</text>
<text x="232.4" y="92.4">LED11</text>
<text x="232.4" y="98.7">LED12</text>
<text x="81.3" y="103.8">a</text>
<text x="81.3" y="106.3">b</text>
<text x="188" y="106.3">TEMP</text>
<text x="232.4" y="105.1">LED13</text>
<text x="81.3" y="111.4">d</text>
<text x="81.3" y="114">e</text>
<text x="81.3" y="108.9">c</text>
<text x="145.9" y="114">CC1</text>
<text x="232.4" y="111.4">LED14</text>
<text x="81.3" y="116.5">f</text>
<text x="81.3" y="119">g</text>
<text x="145.9" y="119">CC3</text>
<text x="145.9" y="116.5">CC2</text>
<text x="232.4" y="117.8">LED15</text>
<text x="81.3" y="121.6">dot</text>
<text x="145.9" y="121.6">CC4</text>
<text x="68.3" y="135.5">SW</text>
<text x="243.8" y="136.8">BUZZER</text>
<text x="83.8" y="167.3">POT1</text>
<text x="115.6" y="167.3">POT2</text>
</g>
<g font-size="1.4" fill="#840000">
<text x="48.9" y="35.3">J1_1</text>
<text x="84.5" y="35.3">J3_1</text>
<text x="48.9" y="37.8">J1_2</text>
<text x="48.9" y="40.4">J1_3</text>
<text x="84.5" y="37.8">J3_2</text>
<text x="84.5" y="40.4">J3_3</text>
<text x="48.9" y="42.9">J1_4</text>
<text x="48.9" y="45.5">J1_5</text>
<text x="84.5" y="42.9">J3_4</text>
<text x="84.5" y="45.5">J3_5</text>
<text x="48.9" y="48">J1_6</text>
<text x="48.9" y="50.5">J1_7</text>
<text x="48.9" y="53.1">J1_8</text>
<text x="84.5" y="48">J3_6</text>
<text x="84.5" y="50.5">J3_7</text>
<text x="84.5" y="53.1">J3_8</text>
<text x="48.4" y="58.2">J1_10</text>
<text x="48.9" y="55.6">J1_9</text>
<text x="84" y="58.2">J3_10</text>
<text x="84.5" y="55.6">J3_9</text>
<text x="48.4" y="60.7">J1_11</text>
<text x="48.4" y="63.2">J1_12</text>
<text x="48.4" y="65.8">J1_13</text>
<text x="84" y="60.7">J3_11</text>
<text x="84" y="63.2">J3_12</text>
<text x="84" y="65.8">J3_13</text>
<text x="48.4" y="68.3">J1_14</text>
<text x="48.4" y="70.9">J1_15</text>
<text x="84" y="68.3">J3_14</text>
<text x="84" y="70.9">J3_15</text>
<text x="48.4" y="73.4">J1_16</text>
<text x="84" y="73.4">J3_16</text>
</g>
<g font-size="1.4" fill="#008484">
<text x="54.4" y="38.8">CHIP_PU</text>
<text x="54.4" y="41.4">GPIO4</text>
<text x="54.4" y="36.3">ESP_3V3</text>
<text x="75.1" y="41.4">UART_RXD</text>
<text x="75.2" y="36.3">GND_J3_1</text>
<text x="75.3" y="38.8">UART_TXD</text>
<text x="54.4" y="43.9">GPIO5</text>
<text x="54.4" y="46.5">GPIO6</text>
<text x="77" y="43.9">GPIO15</text>
<text x="77" y="46.5">GPIO23</text>
<text x="54.4" y="49">GPIO7</text>
<text x="54.4" y="51.5">GPIO0</text>
<text x="77" y="49">GPIO22</text>
<text x="77" y="51.5">GPIO21</text>
<text x="54.4" y="54.1">GPIO1</text>
<text x="54.4" y="56.6">GPIO8</text>
<text x="54.4" y="59.2">GPIO10</text>
<text x="77" y="54.1">GPIO20</text>
<text x="77" y="56.6">GPIO19</text>
<text x="77" y="59.2">GPIO18</text>
<text x="54.4" y="61.7">GPIO11</text>
<text x="54.4" y="64.2">GPIO2</text>
<text x="74.2" y="64.2">GND_J3_12</text>
<text x="78" y="61.7">GPIO9</text>
<text x="54.4" y="66.8">GPIO3</text>
<text x="54.4" y="69.3">VCC_5V</text>
<text x="54.4" y="71.9">GND_J1_15</text>
<text x="74.2" y="71.9">GND_J3_15</text>
<text x="77" y="66.8">GPIO13</text>
<text x="77" y="69.3">GPIO12</text>
<text x="54.4" y="74.4">NC_J1_16</text>
<text x="75.2" y="74.4">NC_J3_16</text>
</g>
</svg>
